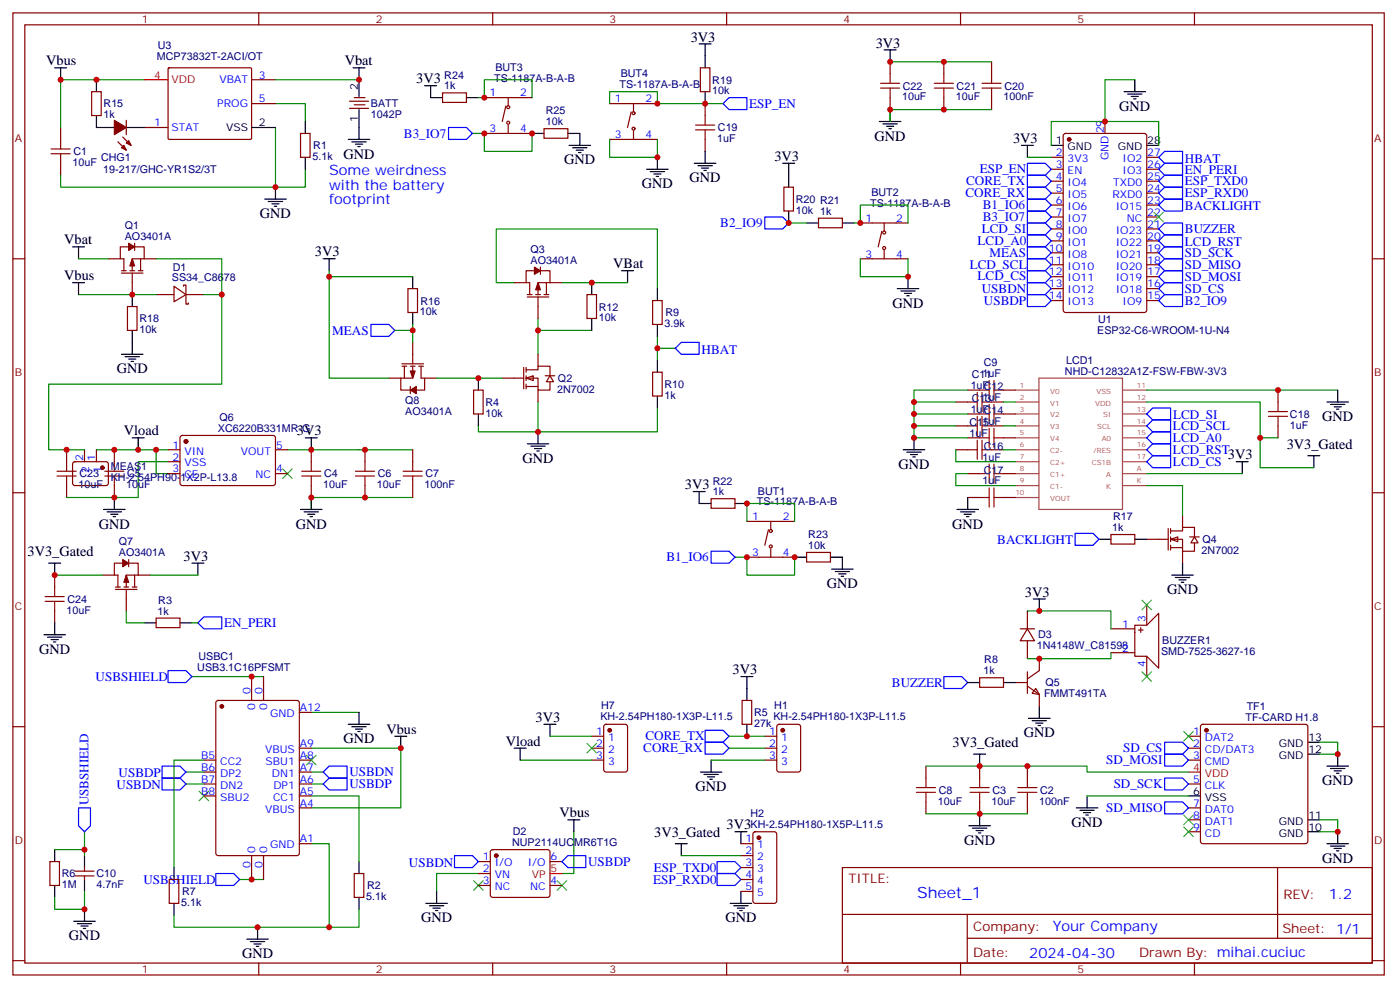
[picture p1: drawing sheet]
<svg xmlns="http://www.w3.org/2000/svg" width="414mm" height="292mm" viewBox="0 0 414 292" stroke-linecap="round" stroke-linejoin="round" font-family="sans-serif">
<g fill="none" stroke="#870000" stroke-width=".35">
<path d="M3.8 3.8h405.4v284.3h-405.4zM7.3 7.3h398.3v277.3h-398.3zM76.5 3.8v3.5M145.6 3.8v3.5M214.8 3.8v3.5M283.9 3.8v3.5M353.1 3.8v3.5M17.9 37.7v3.5M37.3 35.6v4.2M42.6 37.7h7.1M49.7 20.2l.3-.2 24.2 .1 .2 .3-.1 20.6-.3 .2-24.2-.1-.1-.2zM74.4 23.6h7"/>
<path d="M74.4 30.6h7M103.3 29.9h5.6M103.3 32h5.6M104.7 28.9h3.2M104.7 31h3.2M143.2 28.9h14.1M143.2 39.4h14.1M149.5 31.3l-1.1 4.6M150.2 28.9v2.4M150.2 37v2.4M17.9 48.3v3.5M34.9 41.9l2.4 2.5"/>
<path d="M36.3 40.5l2.4 2.5M3.8 76.5h3.5M32 76.5h3.6M38 73h-2.4v3.5h1v3.5M39.8 73h2.8v3.5M39.8 71.9v2.1M41.6 76.5v3.5M42.6 76.5h-3.5v3.5M42.6 76.5h3.5M254.3 76.5h14.1M254.3 65.9h14.1M260.6 68.4l-1 4.6"/>
<path d="M261.3 65.9v2.5M261.3 74v2.5M405.6 76.5h3.6M35.9 80.7h6.4M35.9 80h1.4M37.7 90.6h2.8v7h-2.8zM38.4 80h1.4M39.1 80.7v6.4M40.9 80h1.4M46.1 87.1h5.3M51.4 84.6l3.6 2.5-3.6 2.1zM54.3 84.6v-.4h.7v2.9"/>
<path d="M55 87.1v2.8h.7v-.4M55 87.1h5.3M33.8 132.9v3.6M92 132.9v3.6M107.9 132.9v3.6M122 132.9v3.6M3.8 145.6h3.5M33.8 143.5v3.5M92 143.5v3.5M107.9 143.5v3.5M122 143.5v3.5M220.8 154.1h14.1"/>
<path d="M227.1 156.6l-1 4.5M227.8 154.1v2.5M405.6 145.6h3.6M220.8 164.7h14.1M227.8 162.2v2.5M74.4 200v7M77.9 200v7M3.8 214.8h3.5M64 207.2l.5-.2h23.3l.6 .4 .1 44.8-.5 .6-23.5 .1-.7-.5v-44.7zM88.5 210.5h3.5M174.9 217.6h3.5M178.7 214.3l.4-.2h5.7l.6 .4 .1 13-.5 .6-5.9 .1-.6-.5-.1-12.9z"/>
<path d="M219.4 207h2.8v7.1h-2.8zM226.1 217.6h3.5M229.8 214.3l.5-.2h5.6l.7 .4v13l-.4 .6-5.9 .1-.7-.5v-12.9zM351.3 217.6h3.5M355.1 214.3l.4-.2h30.4l.5 .2 .2 .5v33.8l-.3 .5-.4 .2h-30.4l-.5-.2-.2-.5v-33.8zM405.6 214.8h3.6M60.3 231.7h3.5M60.3 224.6h3.5M60.3 228.2h3.5M60.3 235.2h3.5M88.5 238.8h3.5M88.5 231.7h3.5"/>
<path d="M88.5 224.6h3.5M88.5 221.1h3.5M88.5 228.2h3.5M88.5 235.2h3.5M174.9 224.6h3.5M174.9 221.1h3.5M226.1 224.6h3.5M226.1 221.1h3.5M273.7 226.4v3.5M273.7 237v3.5M289.6 226.4v3.5M289.6 237v3.5"/>
<path d="M303.7 226.4v3.5M303.7 237v3.5M351.3 238.8h3.5M351.3 231.7h3.5M351.3 224.6h3.5M351.3 221.1h3.5M74.4 252.9v7M77.9 252.9v7M88.5 249.3h3.5M141.4 254.6h3.5M141.4 258.2h3.5M145.2 251.3l.4-.2h16.3l.5 .2 .2 .5v12.7l-.3 .5-.4 .2h-16.3l-.5-.2-.2-.5v-12.7z"/>
<path d="M162.6 254.6h3.5M249 256.4h156.6v28.2h-156.6zM351.3 245.8h3.5M351.3 242.3h3.5M377.6 256.4v20.9M141.4 261.7h3.5M162.6 261.7h3.5M249 270.2h156.5M285.9 277.3h119.6M285.9 270.2v14.2M3.8 283.9h3.5M76.5 284.6v3.5"/>
<path d="M145.6 284.6v3.5M214.8 284.6v3.5M283.9 284.6v3.5M353.1 284.6v3.5M405.6 283.9h3.6"/>
<circle cx="150.2" cy="31.7" r=".44"/>
<circle cx="150.2" cy="36.3" r=".44"/>
<circle cx="261.3" cy="68.7" r=".44"/>
<circle cx="261.3" cy="73.3" r=".44"/>
<circle cx="227.8" cy="156.9" r=".44"/>
<circle cx="227.8" cy="161.5" r=".44"/>
</g>
<g fill="none" stroke="#000" stroke-width=".35">
<path d="M16.2 20h3.5M17.9 20v3.6M28.5 37.7h5.3M37.3 37.7h5.3M74.4 37.7h7M104.4 20h3.5M106.1 20v8.5M106.1 32.4v8.8M78.2 58.8h6.4M79.3 59.5h4.2M81.4 55.3v3.5M102.9 41.2h6.4"/>
<path d="M104 41.9h4.2M105.1 42.6h2.1M105.8 43.3h.7M21.4 73h3.6M23.2 73v3.5M80.4 60.3h2.1M81.1 61h.7M21.4 83.5h3.6M23.2 83.5v3.6M39.1 87.1v3.5M39.1 97.6v7.1M183.7 80h3.6"/>
<path d="M185.5 80v3.5M35.9 104.7h6.4M37 105.4h4.2M38 106.1h2.1M38.7 106.8h.7M90.2 129.4h3.6M92 129.4v3.5M155.9 131.2h6.3M156.9 131.9h4.2M158 132.6h2.1M158.7 133.3h.7M159 127.6v3.6"/>
<path d="M30.6 150.6h6.4M31.7 151.3h4.2M32.7 152h2.2M33.4 152.7h.7M33.8 147v3.6M88.8 150.6h6.4M89.9 151.3h4.2M90.9 152h2.2M91.7 152.7h.7M92 147v3.6M219 200h3.5M220.8 200v7"/>
<path d="M102.9 214.1h6.4M104 214.8h4.2M105.1 215.5h2.1M105.8 216.2h.7M106.1 210.5v3.6M116.7 217.6h3.5M118.5 217.6v3.5M160.8 214.1h3.5M162.6 214.1v3.5M220.8 214.1v3.5M304 212.3h6.4M305.1 213h4.2"/>
<path d="M306.1 213.7h2.2M306.8 214.4h.8M307.2 208.8v3.5M386.6 219.4h3.5M207 228.2h6.4M208.1 228.9h4.2M209.1 229.6h2.1M209.8 230.3h.7M210.2 224.6v3.6M318.1 238.8h6.4M319.2 239.5h4.2M321.3 235.2v3.6"/>
<path d="M351.3 235.2h3.5M386.6 222.9h3.5M392.2 226.4h6.4M393.3 227.1h4.2M394.3 227.8h2.2M395 228.5h.7M395.4 222.9v3.5M167.9 242.3h3.5M169.6 242.3v3.5M286.4 244.1h6.3M287.4 244.8h4.3M288.5 245.5h2.1"/>
<path d="M289.2 246.2h.7M289.6 240.5v3.6M320.3 240.2h2.1M321 240.9h.7M386.6 242.3h3.5M386.6 245.8h3.5M392.2 249.3h6.4M393.3 250h4.2M394.3 250.8h2.2M395 251.5h.7M395.4 245.8v3.5M73 277.6h6.3"/>
<path d="M74 278.3h4.2M75.1 279h2.1M75.8 279.7h.7M76.1 274v3.6M125.9 267h6.3M126.9 267.7h4.3M128 268.4h2.1M128.7 269.1h.7M129 263.5v3.5"/>
</g>
<g fill="none" stroke="#a10000" stroke-width=".35">
<path d="M15.1 45.4h5.6M15.1 44h5.6M17.9 41.2v2.8M17.9 45.4v2.9M31 139.3h5.6M33.8 136.5v2.8M89.2 139.3h5.6M92 136.5v2.8M105.1 139.3h5.6M107.9 136.5v2.8M119.2 139.3h5.6M122 136.5v2.8"/>
<path d="M31 140.7h5.6M33.8 140.7v2.8M89.2 140.7h5.6M92 140.7v2.8M105.1 140.7h5.6M107.9 140.7v2.8M119.2 140.7h5.6M122 140.7v2.8M270.9 234.2h5.6M270.9 232.8h5.6M273.7 229.9v2.9M273.7 234.2v2.8"/>
<path d="M286.7 234.2h5.7M286.7 232.8h5.7M289.6 229.9v2.9M289.6 234.2v2.8M300.8 234.2h5.7M300.8 232.8h5.7M303.7 229.9v2.9M303.7 234.2v2.8"/>
</g>
<g fill="none" stroke="#008700" stroke-width=".35">
<path d="M42.6 23.6h-24.7v14.1M81.4 30.6h8.8v5.3M81.4 37.7v17.6h8.8v-5.3M81.4 23.6h24.7M46.1 76.5h19.4v10.6h-5.2M23.2 87.1h22.9M152 83.5h-5.3v-15.8h47.6v17.6M159 97.6v7.1M159 94.1v3.5h15.9M194.3 99.4v7.1M159 118.8v8.8h35.3v-7M194.3 102.9h5.3"/>
<path d="M49.7 132.9h-3.6v7.1h3.6M49.7 136.5h-8.8v10.5h-7.1M84.9 132.9h37.1M122 147h-30v3.6M56.7 200h21.2M92 210.5h14.1M162.6 217.6h12.3M215.5 217.6h10.6M390.1 219.4h5.3v3.5h-5.3M55 228.2h5.3M55 231.7h5.3M60.3 224.6h-8.9v31.8"/>
<path d="M92 221.1h26.5v17.7h-26.5M92 235.2h14.1v19.4M92 228.2h3.5M92 231.7h3.5M153.7 224.6h21.2M210.2 224.6h15.9M215.5 221.1h10.6M273.7 226.4h47.6v1.8h30M321.3 235.2h30M70.8 259.9h7.1M92 249.3h5.3v24.7M141.4 258.2h-12.4v5.3"/>
<path d="M169.6 245.8v12.4h-3.5M273.7 240.5h30M390.1 242.3h5.3v3.5h-5.3M106.1 268.7v5.3h-54.7v-3.5"/>
</g>
<path d="M42.6 23.6h7.1M351.3 228.2h3.5M162.6 258.2h3.5" fill="none" stroke="#f00" stroke-width=".35"/>
<g fill="#870000" stroke="#870000" stroke-width=".35">
<path d="M33.8 35.6l3.5 2.1-3.5 2.1z"/>
<path d="M37.3 42.3l.7-.7 .7 1.4z"/>
<path d="M36.6 43l.7 1.4-1.4-.7z"/>
<path d="M39.1 76.5l.7 2.1h-1.4z"/>
<path d="M38 71.9l1.8 1.1-1.8 1z"/>
<circle cx="356.6" cy="215.8" r=".53"/>
<circle cx="146.7" cy="252.9" r=".53"/>
<circle cx="65.5" cy="208.8" r=".53"/>
<circle cx="180.2" cy="215.8" r=".53"/>
<circle cx="231.4" cy="215.8" r=".53"/>
</g>
<g fill="none" stroke="#00f" stroke-width=".35">
<path d="M199.6 102.9l1.8-1.7h5.3v3.5h-5.3zM49.7 198.2h5.3l1.7 1.8-1.7 1.7h-5.3zM279 200h5.3l1.7 1.7-1.7 1.8h-5.3zM208.4 215.8h5.3l1.8 1.8-1.8 1.8h-5.3zM208.4 219.4h5.3l1.8 1.7-1.8 1.8h-5.3zM344.2 219.4h5.3l1.8 1.7-1.8 1.8h-5.3zM47.9 226.4h5.3l1.8 1.8-1.8 1.7h-5.3zM47.9 229.9h5.3l1.8 1.8-1.8 1.8h-5.3zM95.5 228.2l1.8-1.8h5.3v3.5h-5.3zM95.5 231.7l1.8-1.8h5.3v3.6h-5.3zM344.2 237h5.3l1.8 1.8-1.8 1.7h-5.3zM344.2 222.9h5.3l1.8 1.7-1.8 1.8h-5.3z"/>
<path d="M344.2 229.9h5.3l1.8 1.8-1.8 1.8h-5.3zM63.8 258.2h5.3l1.7 1.7-1.7 1.8h-5.3z"/>
</g>
<g fill="none" stroke="#3c3" stroke-width=".35">
<path d="M83.5 138.6l2.9 2.8M86.4 138.6l-2.9 2.8M349.9 216.2l2.8 2.8M352.7 216.2l-2.8 2.8M58.8 233.8l2.9 2.8M61.7 233.8l-2.9 2.8M90.6 223.2l2.8 2.9M93.4 223.2l-2.8 2.9M349.9 240.9l2.8 2.8M349.9 244.4l2.8 2.8M352.7 240.9l-2.8 2.8M352.7 244.4l-2.8 2.8"/>
<path d="M140 260.3l2.8 2.8M142.8 260.3l-2.8 2.8M164.7 260.3l2.8 2.8M167.5 260.3l-2.8 2.8"/>
</g>
<g fill="#fff" stroke="#870000" stroke-width=".35">
<path d="M155.5 111.8l2.1-.7v1.4z"/>
<path d="M162.6 111.1l1 1.7h-2.1z"/>
</g>
<g fill="none" stroke="#870000" stroke-width=".35">
<path d="M27.1 27.1h2.8v7h-2.8zM159.7 79v2.1M152 83.5h3.5M155.9 87.8h6.3M155.9 87.1h1.4M158 80h-2.5v3.5h1.1v3.6M158.3 87.1h1.4M159 87.8v6.3M159.7 80h2.9v3.5M160.8 87.1h1.4M161.5 83.5v3.6M162.6 83.5h-3.6v3.6"/>
<path d="M162.6 83.5h3.5M173.5 87.1h2.8v7h-2.8zM192.9 88.8h2.8v7.1h-2.8zM148.4 111.8h6.4M154.8 108.6v6.3M155.5 109.3h3.5v-1.1h3.6v2.9M155.5 111.8h3.5v3.5h3.6v-2.5M155.5 114.2h3.5M155.5 108.6v1.4M155.5 111.1v1.4M155.5 113.5v1.4M159 104.7v3.5"/>
<path d="M159 115.3v3.5M161.1 111.1h2.9M192.9 110h2.8v7.1h-2.8zM14.7 254.6h2.9v7.1h-2.9zM22.2 258.9h5.6M22.2 257.5h5.6M25 256.4v1.1M25 258.9v1M50 259.9h2.8v7.1h-2.8zM104.7 258.2h2.8v7h-2.8z"/>
</g>
<g fill="#870000" stroke="#870000" stroke-width=".35">
<path d="M159 83.5l.7 2.2h-1.4z"/>
<path d="M158 79l1.7 1-1.7 1.1z"/>
</g>
<g fill="none" stroke="#000" stroke-width=".35">
<path d="M28.5 23.6v3.5M28.5 34.1v3.6M174.9 83.5v3.6M174.9 94.1v3.5M194.3 85.3v3.5M194.3 95.9v3.5M194.3 106.5v3.5M194.3 117.1v3.5M16.2 251.1v3.5M25 252.9v3.5M25 259.9v3.6M51.4 256.4v3.5"/>
<path d="M106.1 254.6v3.6M16.2 261.7v3.5M21.8 272.3h6.4M22.9 273h4.2M23.9 273.7h2.1M24.6 274.4h.7M25 268.7v3.6M51.4 267v3.5M106.1 265.2v3.5"/>
</g>
<path d="M166.1 83.5h19.4M25 245.8v5.3h-8.8M25 251.1v1.8M25 263.5v5.2h-8.8v-3.5" fill="none" stroke="#008700" stroke-width=".35"/>
<path d="M23.2 238.8h3.5v5.3l-1.7 1.7-1.8-1.7z" fill="none" stroke="#00f" stroke-width=".35"/>
<g fill="none" stroke="#a64a4a" stroke-width=".35">
<path d="M300.1 115.3h7M300.1 118.8h7M307.1 111.8h24.7v38.8h-24.7zM332 115.3h6.9M332 118.8h6.9M300.1 122.3h7M300.1 125.9h7M300.1 129.4h7M300.1 132.9h7M300.1 136.5h7M300.1 140h7M332 122.3h6.9"/>
<path d="M332 125.9h6.9M332 129.4h6.9M332 132.9h6.9M332 136.5h6.9M332 140h6.9M300.1 143.5h7M300.1 147h7M332 143.5h6.9"/>
</g>
<g fill="#fff" stroke="#870000" stroke-width=".35">
<path d="M346 159.4l2.1-.7v1.4z"/>
<path d="M353.1 158.7l1 1.7h-2.1z"/>
</g>
<g fill="none" stroke="#870000" stroke-width=".35">
<path d="M263.1 18.3v3.5M279 18.3v3.5M293.1 18.3v3.5M88.8 39.4h2.9v7.1h-2.9zM130.8 27.4h7.1v2.9h-7.1zM160.8 38h7.1v2.9h-7.1zM180.2 30.6h14.1M186.5 33.1l-1 4.6M187.3 30.6v2.5M187.3 38.7v2.5M207 20h2.8v7.1h-2.8zM208.4 30.6v3.5"/>
<path d="M263.1 28.9v3.5M279 28.9v3.5M293.1 28.9v3.5M314.5 39.6l.5-.2h23.2l.7 .5v51.8l-.4 .6-23.5 .1-.7-.5v-51.8zM326.6 35.9v3.5M180.2 41.2h14.1M208.4 41.2v3.5M231.7 55.3h2.8v7.1h-2.8zM310.7 46.5h3.6M310.7 50h3.6M310.7 53.6h3.6M310.7 57.1h3.6"/>
<path d="M338.9 46.5h3.6M338.9 50h3.6M338.9 53.6h3.6M338.9 57.1h3.6M241.9 64.5h7.1v2.8h-7.1zM310.7 60.6h3.6M310.7 64.1h3.6M310.7 67.7h3.6M310.7 71.2h3.6M310.7 74.7h3.6M310.7 78.2h3.6M338.9 60.6h3.6"/>
<path d="M338.9 64.1h3.6M338.9 67.7h3.6M338.9 71.2h3.6M338.9 74.7h3.6M338.9 78.2h3.6M120.6 85.3h2.8v7.1h-2.8zM310.7 81.8h3.6M310.7 85.3h3.6M310.7 88.8h3.6M338.9 81.8h3.6M338.9 85.3h3.6M338.9 88.8h3.6"/>
<path d="M114.9 111.8h3.6M118.5 111.8v3.5h2.8M118.8 107.5h6.4M118.8 108.2h1.4M119.5 108.2v3.6M121.3 114.2v2.1M121.3 108.2h1.4M122 108.2v3.6h-3.5M122 101.2v6.3M123.8 108.2h1.4M124.5 108.2v3.6h1v3.5h-2.5M125.5 111.8h3.5"/>
<path d="M140 115.3h2.8v7h-2.8zM282.5 118.8h3.5M286 115.3h3.6M293.1 118.8h3.5M296.6 115.3h3.5M377.8 115.3v3.5M19.7 132.9v3.6M21.7 136.7l.5-.2h9.4l.4 .7v5.9l-.7 .4-9.4-.1-.5-.6v-5.6zM25 132.9v3.6M28.5 132.9v3.6M49.7 132.9h3.5M49.7 140h3.5"/>
<path d="M49.7 136.5h3.5M53.4 128.9l.5-.2h27.1l.4 .7v13.7l-.7 .4-27.1-.1-.4-.6v-13.4zM81.4 132.9h3.5M81.4 140h3.5M282.5 125.9h3.5M282.5 132.9h3.5M286 122.3h3.6M286 129.4h3.6M286 140h3.6M293.1 125.9h3.5M293.1 132.9h3.5M296.6 122.3h3.5"/>
<path d="M296.6 129.4h3.5M296.6 140h3.5M377.8 125.9v3.5M19.7 143.5v3.5M210.2 147.4h7v2.8h-7zM286 147h3.6M296.6 147h3.5M328.4 158h7v2.8h-7zM338.9 159.4h6.4M345.3 156.2v6.4M346 156.9h3.5v-1h3.6v2.8M346 159.4h3.5v3.5h3.6v-2.5"/>
<path d="M346 156.2v1.4M346 158.7v1.4M349.5 152.3v3.6M351.6 158.7h2.9M16.2 170v3.5M30.3 170h3.5M34.1 174.2h6.4M34.1 173.5h1.5M36.3 166.4h-2.5v3.6h1.1v3.5M36.6 173.5h1.4M37.3 174.2v6.4M38 166.4h2.9v3.6"/>
<path d="M38 165.4v2.1M39.1 173.5h1.4M39.8 170v3.5M40.9 170h-3.6v3.5M40.9 170h3.5M238.4 163.3h7.1v2.8h-7.1zM338.9 178.8v6M346 161.9h3.5M346 161.1v1.5M349.5 162.9v3.5M16.2 180.6v3.5M46.1 182.7h7.1v2.8h-7.1z"/>
<path d="M301.6 185.8h4.2M303.7 185.8l2.1 3.6h-4.2zM303.7 180.6v5.2M303.7 189.4v5.3M303.7 198.5v6.4M307.2 194.7v3.5l-3.5 2.5M328.4 185.8h7M328.4 192.9h7M335.4 184.8h3.5l3.6-3.5v16.2l-3.6-3.5h-3.5zM336.5 186.2h1.4M337.2 185.5v1.4M338.9 194v6"/>
<path d="M289.6 200.3h7v2.8h-7zM300.1 201.7h3.6M303.7 202.8l3.5 2.4v3.6M306.1 203.5l1.1 1.7-2.1-.3zM219 249.3h3.5M219 252.9h3.5M219 256.4h3.5M219 259.9h3.5M222.8 246l.4-.2h5.7l.6 .4 .1 20.1-.5 .6-5.9 .1-.6-.5-.1-20zM219 263.5h3.5"/>
<circle cx="187.3" cy="33.4" r=".44"/>
<circle cx="187.3" cy="38" r=".44"/>
</g>
<g fill="none" stroke="#000" stroke-width=".35">
<path d="M206.7 13h3.5M208.4 13v7M261.3 14.7h3.6M263.1 14.7v3.6M90.2 35.9v3.5M125.5 25.3h3.5M127.3 25.3v3.6h3.5M137.9 28.9h3.5M157.3 39.4h3.5M167.9 39.4h3.5v3.6M208.4 27.1v3.5M259.9 35.9h6.4"/>
<path d="M261 36.6h4.2M262 37.3h2.2M262.7 38h.8M263.1 32.4v3.5M332.2 27.1h6.4M333.3 27.8h4.2M334.4 28.5h2.1M335.1 29.2h.7M335.4 23.6v3.5M90.2 46.5v3.5M168.2 43h6.4M169.3 43.7h4.2"/>
<path d="M170.3 44.4h2.1M171 45.1h.7M191.1 50h6.4M192.2 50.7h4.2M193.3 51.4h2.1M194 52.1h.7M194.3 46.5v3.5M205.2 48.3h6.4M206.3 49h4.2M207.4 49.7h2.1M208.1 50.4h.7M208.4 44.7v3.6"/>
<path d="M231.4 48.3h3.5M233.1 48.3v7M301.9 43h3.5M303.7 43v3.5M310.7 43h3.6M338.9 43h3.6M95.5 76.5h3.6M97.3 76.5v3.5M233.1 62.4v3.5M238.4 65.9h3.5M249 65.9h3.5M122 81.8v3.5"/>
<path d="M122 92.4v3.5M265.2 85.3h6.4M266.3 86h4.2M267.3 86.7h2.2M268 87.4h.7M268.4 81.8v3.5M141.4 111.8v3.5M392.2 118.8h6.4M393.3 119.5h4.2M395.4 115.3v3.5M39.1 129.4h3.5M40.9 129.4v3.5"/>
<path d="M141.4 122.3v3.6M267 132.9h6.3M268 133.6h4.3M269.1 134.3h2.1M269.8 135h.7M270.2 129.4v3.5M365.4 136.5h3.5M367.2 136.5v3.5M386.6 134.7h3.5M388.3 134.7v3.5M394.3 120.2h2.2M395 120.9h.7"/>
<path d="M204.9 145.3h3.5M206.7 145.3v3.5h3.5M217.2 148.8h3.6M282.9 150.6h6.3M283.9 151.3h4.2M285 152h2.1M285.7 152.7h.7M286 147v3.6M324.8 159.4h3.6M335.4 159.4h3.5M14.4 166.4h3.5M16.2 166.4v3.6"/>
<path d="M56.7 166.4h3.6M58.5 166.4v3.6M234.9 164.7h3.5M245.5 164.7h3.5v3.5M245.8 168.2h6.4M246.9 168.9h4.2M247.9 169.6h2.1M248.6 170.3h.7M305.4 177h3.6M307.2 177v3.6M346.4 170h6.3M347.4 170.7h4.2"/>
<path d="M348.5 171.4h2.1M349.2 172.1h.7M349.5 166.4v3.6M13 187.6h6.3M14 188.3h4.3M15.1 189h2.1M15.8 189.7h.7M16.2 184.1v3.5M42.6 184.1h3.5M53.2 184.1h3.5M286 201.7h3.6M296.6 201.7h3.5"/>
<path d="M152 221.1h3.5M153.7 221.1v3.5M287.8 222.9h3.5M289.6 222.9v3.5M199.6 249.3h3.5M201.4 249.3v3.6M217.2 245.8h3.6M219 245.8v3.5M215.8 267h6.4M216.9 267.7h4.2M217.9 268.4h2.2M218.7 269.1h.7"/>
<path d="M219 263.5v3.5"/>
</g>
<g fill="none" stroke="#008700" stroke-width=".35">
<path d="M263.1 18.3h30M139.6 39.4h3.6v5.3h14.1v-5.3M141.4 28.9h1.8v-5.3h14.1v5.3M180.2 30.6v-3.5h14.1v3.5h19.4M293.1 32.4h-30v3.5M335.4 23.6h-8.8v12.3M17.9 51.8v3.5h63.5M180.2 41.2v5.3h14.1v-5.3M303.7 46.5h7M310.7 43v-7.1h31.8v7.1M23.2 76.5h8.8M233.1 65.9h5.3"/>
<path d="M252.5 65.9h1.8v-5.3h14.1v5.3M254.3 76.5v5.3h14.1v-5.3M65.5 87.1v26.4h-51.1v19.4h10.6M97.3 80v31.8h17.6M97.3 81.8h24.7M116.7 97.6h5.3M122 95.9v5.3M129 111.8h19.4M270.2 118.8h12.3M286 115.3h-15.8v14.1h15.8M296.6 118.8h3.5M338.9 115.3h56.5"/>
<path d="M338.9 118.8h33.6v10.6h5.3M28.5 132.9h17.6M141.4 125.9v1.7h17.6M270.2 125.9h12.3M270.2 122.3h15.8M282.5 132.9v3.6h17.6M286 140h-3.5v3.5h17.6M296.6 125.9h3.5M296.6 132.9h3.5M338.9 140h28.3M372.5 129.4v8.8h15.8M19.7 147h14.1"/>
<path d="M220.8 154.1v-5.3h14.1v5.3M338.9 143.5h10.6v8.8M16.2 170h14.1M44.4 170h14.1M217.2 164.7h3.6v5.3h14.1v-5.3M37.3 180.6v3.5h5.3M56.7 184.1h1.8M303.7 180.6h24.7v5.2M328.4 192.9v1.8h-24.7M201.4 252.9h17.6"/>
</g>
<g fill="none" stroke="#00f" stroke-width=".35">
<path d="M132.6 37.7h5.3l1.7 1.7-1.7 1.8h-5.3zM213.7 30.6l1.8-1.7h5.3v3.5h-5.3zM303.7 48.3h5.3l1.7 1.7-1.7 1.8h-5.3zM303.7 51.8h5.3l1.7 1.8-1.7 1.7h-5.3zM303.7 55.3h5.3l1.7 1.8-1.7 1.7h-5.3zM303.7 58.8h5.3l1.7 1.8-1.7 1.8h-5.3zM342.5 46.5l1.7-1.8h5.3v3.6h-5.3zM342.5 53.6l1.7-1.8h5.3v3.5h-5.3zM342.5 57.1l1.7-1.8h5.3v3.5h-5.3zM342.5 50l1.7-1.7h5.3v3.5h-5.3zM226.1 64.1h5.3l1.7 1.8-1.7 1.8h-5.3zM303.7 65.9h5.3l1.7 1.8-1.7 1.7h-5.3z"/>
<path d="M303.7 69.4h5.3l1.7 1.8-1.7 1.8h-5.3zM303.7 76.5h5.3l1.7 1.7-1.7 1.8h-5.3zM303.7 62.4h5.3l1.7 1.7-1.7 1.8h-5.3zM303.7 73h5.3l1.7 1.7-1.7 1.8h-5.3zM342.5 60.6l1.7-1.8h5.3v3.6h-5.3zM342.5 67.7l1.7-1.8h5.3v3.5h-5.3zM342.5 74.7l1.7-1.7h5.3v3.5h-5.3zM342.5 78.2l1.7-1.7h5.3v3.5h-5.3zM342.5 71.2l1.7-1.8h5.3v3.6h-5.3zM109.6 95.9h5.3l1.8 1.7-1.8 1.8h-5.3zM303.7 83.5h5.3l1.7 1.8-1.7 1.8h-5.3zM303.7 87.1h5.3l1.7 1.7-1.7 1.8h-5.3z"/>
<path d="M303.7 80h5.3l1.7 1.8-1.7 1.7h-5.3zM342.5 81.8l1.7-1.8h5.3v3.5h-5.3zM342.5 85.3l1.7-1.8h5.3v3.6h-5.3zM342.5 88.8l1.7-1.7h5.3v3.5h-5.3zM338.9 122.3l1.8-1.7h5.3v3.5h-5.3zM338.9 125.9l1.8-1.8h5.3v3.5h-5.3zM338.9 129.4l1.8-1.8h5.3v3.6h-5.3zM338.9 132.9l1.8-1.7h5.3v3.5h-5.3zM338.9 136.5l1.8-1.8h5.3v3.5h-5.3zM317.8 157.6h5.3l1.7 1.8-1.7 1.7h-5.3zM210.2 162.9h5.3l1.7 1.8-1.7 1.7h-5.3zM60.3 182.3h5.2v3.5h-5.2l-1.8-1.7z"/>
<path d="M134.3 252.9h5.3l1.8 1.7-1.8 1.8h-5.3zM166.1 254.6l1.8-1.7h5.2v3.5h-5.2zM211.9 254.6h5.3l1.8 1.8-1.8 1.8h-5.3zM211.9 258.2h5.3l1.8 1.7-1.8 1.8h-5.3z"/>
</g>
<g fill="none" stroke="#a10000" stroke-width=".35">
<path d="M205.6 37h5.6M205.6 38.4h5.6M208.4 34.1v2.9M208.4 38.4v2.8M260.3 26h5.6M260.3 24.6h5.6M263.1 21.8v2.8M263.1 26v2.9M276.2 26h5.6M276.2 24.6h5.6M279 21.8v2.8M279 26v2.9"/>
<path d="M290.3 26h5.6M290.3 24.6h5.6M293.1 21.8v2.8M293.1 26v2.9M286 118.8h2.9M288.9 116v5.6M289.6 115.3h2.8M290.3 118.8h2.8M290.3 116v5.6M292.4 112.5v5.6M292.4 119.5v5.7M293.8 115.3h2.8"/>
<path d="M293.8 112.5v5.6M293.8 119.5v5.7M377.8 118.8v2.8M16.9 139.3h5.6M19.7 136.5v2.8M286 125.9h2.9M286 132.9h2.9M288.9 123v5.7M288.9 130.1v5.6M289.6 122.3h2.8M289.6 129.4h2.8M289.6 140h2.8"/>
<path d="M290.3 123v5.7M290.3 130.1v5.6M290.3 125.9h2.8M290.3 132.9h2.8M292.4 126.6v5.6M292.4 137.2v5.6M293.8 126.6v5.6M293.8 137.2v5.6M293.8 122.3h2.8M293.8 129.4h2.8M293.8 140h2.8M374.9 121.6h5.7"/>
<path d="M374.9 123h5.7M377.8 123v2.9M16.9 140.7h5.6M19.7 140.7v2.8M289.6 147h2.8M292.4 144.2v5.7M293.8 144.2v5.7M293.8 147h2.8M13.3 177.7h5.7M13.3 176.3h5.7M16.2 173.5v2.8M16.2 177.7v2.9"/>
</g>
<path d="M341.1 62.7l2.8 2.8M343.9 62.7l-2.8 2.8M337.5 177.4l2.9 2.8M340.4 177.4l-2.9 2.8M337.5 198.5l2.9 2.9M340.4 198.5l-2.9 2.9M173.5 219.7l2.8 2.8M176.3 219.7l-2.8 2.8" fill="none" stroke="#3c3" stroke-width=".35"/>
<g fill="#870000" stroke="#870000" stroke-width=".35">
<path d="M37.3 170l.7 2.1h-1.4z"/>
<path d="M36.3 165.4l1.7 1-1.7 1.1z"/>
<path d="M121.3 109.6h1.4l-.7 2.2z"/>
<path d="M121.3 115.3l1.7-1.1v2.1z"/>
<circle cx="316" cy="41.2" r=".53"/>
<circle cx="30.3" cy="138.2" r=".53"/>
<circle cx="55" cy="130.5" r=".53"/>
<circle cx="224.3" cy="247.6" r=".53"/>
</g>
<g fill="#c00">
<circle cx="81.4" cy="55.3" r=".88"/>
<circle cx="74.4" cy="259.9" r=".88"/>
<circle cx="74.4" cy="200" r=".88"/>
<circle cx="97.3" cy="274" r=".88"/>
<circle cx="76.1" cy="274" r=".88"/>
<circle cx="118.5" cy="221.1" r=".88"/>
<circle cx="39.1" cy="87.1" r=".88"/>
<circle cx="33.8" cy="147" r=".88"/>
<circle cx="92" cy="132.9" r=".88"/>
<circle cx="107.9" cy="132.9" r=".88"/>
<circle cx="92" cy="147" r=".88"/>
<circle cx="107.9" cy="147" r=".88"/>
<circle cx="106.1" cy="23.6" r=".88"/>
<circle cx="220.8" cy="217.6" r=".88"/>
<circle cx="289.6" cy="226.4" r=".88"/>
<circle cx="289.6" cy="240.5" r=".88"/>
<circle cx="395.4" cy="245.8" r=".88"/>
<circle cx="395.4" cy="222.9" r=".88"/>
<circle cx="194.3" cy="102.9" r=".88"/>
<circle cx="159" cy="97.6" r=".88"/>
<circle cx="174.9" cy="83.5" r=".88"/>
<circle cx="25" cy="251.1" r=".88"/>
<circle cx="25" cy="268.7" r=".88"/>
<circle cx="270.2" cy="118.8" r=".88"/>
<circle cx="270.2" cy="122.3" r=".88"/>
<circle cx="270.2" cy="125.9" r=".88"/>
<circle cx="270.2" cy="129.4" r=".88"/>
<circle cx="377.8" cy="115.3" r=".88"/>
<circle cx="208.4" cy="30.6" r=".88"/>
<circle cx="279" cy="32.4" r=".88"/>
<circle cx="263.1" cy="32.4" r=".88"/>
<circle cx="279" cy="18.3" r=".88"/>
<circle cx="263.1" cy="18.3" r=".88"/>
<circle cx="254.3" cy="65.9" r=".88"/>
<circle cx="194.3" cy="46.5" r=".88"/>
<circle cx="194.3" cy="30.6" r=".88"/>
<circle cx="143.2" cy="28.9" r=".88"/>
<circle cx="307.2" cy="194.7" r=".88"/>
<circle cx="307.2" cy="180.6" r=".88"/>
<circle cx="326.6" cy="35.9" r=".88"/>
<circle cx="28.5" cy="23.6" r=".88"/>
<circle cx="17.9" cy="23.6" r=".88"/>
<circle cx="46.1" cy="132.9" r=".88"/>
<circle cx="33.8" cy="132.9" r=".88"/>
<circle cx="19.7" cy="132.9" r=".88"/>
<circle cx="65.5" cy="87.1" r=".88"/>
<circle cx="40.9" cy="132.9" r=".88"/>
<circle cx="303.7" cy="226.4" r=".88"/>
<circle cx="16.2" cy="170" r=".88"/>
<circle cx="220.8" cy="148.8" r=".88"/>
<circle cx="234.9" cy="164.7" r=".88"/>
<circle cx="220.8" cy="164.7" r=".88"/>
<circle cx="233.1" cy="65.9" r=".88"/>
<circle cx="268.4" cy="81.8" r=".88"/>
<circle cx="157.3" cy="39.4" r=".88"/>
<circle cx="143.2" cy="39.4" r=".88"/>
<circle cx="159" cy="127.6" r=".88"/>
<circle cx="97.3" cy="81.8" r=".88"/>
<circle cx="141.4" cy="111.8" r=".88"/>
<circle cx="122" cy="97.6" r=".88"/>
<circle cx="372.5" cy="129.4" r=".88"/>
</g>
<text font-size="4.6" fill="#00f" x="271.1" y="265.4">Sheet_1</text>
<g font-size="4.2">
<text x="204.2" y="12.3">3V3</text>
<text x="258.9" y="14">3V3</text>
<text x="13.7" y="19.3">Vbus</text>
<text x="101.9" y="19.3">Vbat</text>
<text x="123" y="24.6">3V3</text>
<text x="330.8" y="32.7">GND</text>
<text x="258.5" y="41.6">GND</text>
<text x="101.5" y="46.8">GND</text>
<text x="228.9" y="47.6">3V3</text>
<text x="299.4" y="42.3">3V3</text>
<text x="166.8" y="48.6">GND</text>
<text x="203.8" y="53.9">GND</text>
<text x="189.7" y="55.7">GND</text>
<text x="76.8" y="64.5">GND</text>
<text x="19" y="72.2">Vbat</text>
<text x="93.1" y="75.8">3V3</text>
<text x="19" y="82.8">Vbus</text>
<text x="181.3" y="79.3">VBat</text>
<text x="263.8" y="90.9">GND</text>
<text x="34.5" y="110.3">GND</text>
<text x="390.8" y="124.5">GND</text>
<text x="36.6" y="128.7">Vload</text>
<text x="87.8" y="128.7">3V3</text>
<text x="154.4" y="136.8">GND</text>
<text x="362.9" y="135.7">3V3</text>
<text x="380.3" y="132.6">3V3_Gated</text>
<text x="265.6" y="138.6">GND</text>
<text x="202.4" y="144.6">3V3</text>
<text x="29.2" y="156.2">GND</text>
<text x="87.4" y="156.2">GND</text>
<text x="281.4" y="156.2">GND</text>
<text x="8.2" y="164.3">3V3_Gated</text>
<text x="54.3" y="165.7">3V3</text>
<text x="244.4" y="173.8">GND</text>
<text x="303" y="176.3">3V3</text>
<text x="344.9" y="175.6">GND</text>
<text x="11.6" y="193.3">GND</text>
<text x="216.5" y="199.2">3V3</text>
<text x="158.3" y="213.4">3V3</text>
<text x="101.5" y="219.7">GND</text>
<text x="114.2" y="216.9">Vbus</text>
<text x="149.5" y="220.4">Vload</text>
<text x="281.6" y="220.8">3V3_Gated</text>
<text x="302.6" y="217.9">GND</text>
<text x="205.6" y="233.8">GND</text>
<text x="390.8" y="232.1">GND</text>
<text x="165.4" y="241.6">Vbus</text>
<text x="214.8" y="245.1">3V3</text>
<text x="316.7" y="244.4">GND</text>
<text x="193.4" y="247.3">3V3_Gated</text>
<text x="285" y="249.7">GND</text>
<text x="390.8" y="255">GND</text>
<text x="124.5" y="272.6">GND</text>
<text x="214.4" y="272.6">GND</text>
<text x="20.4" y="277.9">GND</text>
<text x="71.5" y="283.2">GND</text>
</g>
<g font-size="4.2" fill="#00f">
<text x="97.3" y="51.8">Some w</text>
<text x="114.3" y="51.8">eirdness</text>
<text x="97.3" y="56">w</text>
<text x="100.8" y="56">ith the battery</text>
<text x="97.3" y="60.3">footprint</text>
<text x="392.8" y="265.7">1.2</text>
<text x="311.2" y="275.2">Your Company</text>
<text x="304.2" y="283">2024-04-30</text>
</g>
<g font-size="3.9" fill="#00f">
<text x="221.5" y="32">ESP_EN</text>
<text x="119.4" y="40.7">B3_IO7</text>
<text x="289.6" y="51.2">ESP_EN</text>
<text x="350.2" y="48">HBAT</text>
<text x="350.2" y="51.4">EN_PERI</text>
<text x="285.4" y="58.3">CORE_RX</text>
<text x="285.6" y="54.8">CORE_TX</text>
<text x="350.2" y="54.8">ESP_TXD0</text>
<text x="350.2" y="58.3">ESP_RXD0</text>
<text x="290.5" y="65.4">B3_IO7</text>
<text x="290.5" y="61.9">B1_IO6</text>
<text x="350.2" y="62">BACKLIGHT</text>
<text x="212.9" y="67.2">B2_IO9</text>
<text x="290.2" y="68.8">LCD_SI</text>
<text x="350.2" y="69">BUZZER</text>
<text x="289" y="72.3">LCD_A0</text>
<text x="292.5" y="75.9">MEAS</text>
<text x="350.2" y="72.7">LCD_RST</text>
<text x="350.2" y="75.9">SD_SCK</text>
<text x="286.7" y="79.4">LCD_SCL</text>
<text x="289" y="82.9">LCD_CS</text>
<text x="350.2" y="79.5">SD_MISO</text>
<text x="350.2" y="83">SD_MOSI</text>
<text x="290.2" y="86.6">USBDN</text>
<text x="350.2" y="86.5">SD_CS</text>
<text x="290.8" y="90.1">USBDP</text>
<text x="350.2" y="90.2">B2_IO9</text>
<text x="98.2" y="98.9">MEAS</text>
<text x="207.4" y="104.5">HBAT</text>
<text x="346.7" y="123.7">LCD_SI</text>
<text x="346.7" y="127.2">LCD_SCL</text>
<text x="346.7" y="130.8">LCD_A0</text>
<text x="346.7" y="134.3">LCD_RST</text>
<text x="346.7" y="137.8">LCD_CS</text>
<text x="294.8" y="160.6">BACKLIGHT</text>
<text x="197" y="165.9">B1_IO6</text>
<text x="66.3" y="185.4">EN_PERI</text>
<text x="28.3" y="201.2">USBSHIELD</text>
<text x="263.6" y="202.9">BUZZER</text>
<text x="190.8" y="218.8">CORE_TX</text>
<text x="190.1" y="222.3">CORE_RX</text>
<text x="327" y="225.9">SD_MOSI</text>
<text x="332" y="222.4">SD_CS</text>
<text x="34.4" y="233.1">USBDN</text>
<text x="35.1" y="229.6">USBDP</text>
<text x="103.3" y="229.4">USBDN</text>
<text x="103.3" y="232.9">USBDP</text>
<text x="329.2" y="233">SD_SCK</text>
<text x="26.2" y="238.1" transform="rotate(-90 26.2 238.1)">USBSHIELD</text>
<text x="327" y="240">SD_MISO</text>
<text x="120.9" y="256.1">USBDN</text>
<text x="173.8" y="255.8">USBDP</text>
<text x="193.3" y="257.8">ESP_TXD0</text>
<text x="42.4" y="261.2">USBSHIELD</text>
<text x="193.1" y="261.3">ESP_RXD0</text>
</g>
<g font-size="3.9" fill="#800">
<text x="250.8" y="261">TITLE:</text>
<text x="379.4" y="265.7">REV:</text>
<text x="287.7" y="275.2">Company:</text>
<text x="379" y="275.8">Sheet: 1/1</text>
<text x="287.7" y="282.9">Date:</text>
<text x="336.7" y="282.9">Draw</text>
<text x="346.8" y="282.9">n By: mihai.cuciuc</text>
</g>
<g font-size="3.2" fill="#800">
<text x="41.9" y="6.8">1</text>
<text x="111.1" y="6.8">2</text>
<text x="180.2" y="6.8">3</text>
<text x="249.3" y="6.8">4</text>
<text x="318.5" y="6.8">5</text>
<text x="4.3" y="41.9">A</text>
<text x="406.2" y="41.9">A</text>
<text x="4.3" y="111.1">B</text>
<text x="406.2" y="111.1">B</text>
<text x="4.3" y="180.2">C</text>
<text x="406.2" y="180.2">C</text>
<text x="4.3" y="249.3">D</text>
<text x="406.2" y="249.3">D</text>
<text x="41.9" y="287.6">1</text>
<text x="111.1" y="287.6">2</text>
<text x="180.2" y="287.6">3</text>
<text x="249.3" y="287.6">4</text>
<text x="318.5" y="287.6">5</text>
</g>
<g font-size="3.2" fill="#000080">
<text x="46.4" y="17.6">MCP73832T-2ACI/OT</text>
<text x="46.6" y="14.4">U3</text>
<text x="131.3" y="23.3">R24</text>
<text x="146.4" y="21">BUT3</text>
<text x="183.5" y="22.8">BUT4</text>
<text x="131.3" y="26.4">1k</text>
<text x="146.1" y="24.2">TS-1187A-B-A-B</text>
<text x="183.1" y="25.9">TS-1187A-B-A-B</text>
<text x="210.5" y="27.9">10k</text>
<text x="210.5" y="24.7">R19</text>
<text x="266.6" y="29.7">10uF</text>
<text x="266.9" y="26.5">C22</text>
<text x="282.5" y="29.7">10uF</text>
<text x="282.8" y="26.5">C21</text>
<text x="296.6" y="29.7">100nF</text>
<text x="296.9" y="26.5">C20</text>
<text x="30.6" y="34.9">1k</text>
<text x="30.6" y="31.8">R15</text>
<text x="109.6" y="34.9">1042P</text>
<text x="109.6" y="31.7">BATT</text>
<text x="161.3" y="33.8">R25</text>
<text x="161.3" y="37">10k</text>
<text x="212.2" y="38.8">C19</text>
<text x="21.7" y="45.9">C1</text>
<text x="29.9" y="47.6">CHG1</text>
<text x="92.4" y="47.3">5.1k</text>
<text x="92.6" y="44.1">R1</text>
<text x="211.9" y="42">1uF</text>
<text x="21.4" y="49.1">10uF</text>
<text x="30.5" y="51.1">19-217/GHC-YR1S2/3T</text>
<text x="257.6" y="58.1">BUT2</text>
<text x="235.2" y="63.1">10k 1k</text>
<text x="235.2" y="60">R20 R21</text>
<text x="257.2" y="61.2">TS-1187A-B-A-B</text>
<text x="36.9" y="70.8">AO3401A</text>
<text x="36.9" y="67.7">Q1</text>
<text x="156.8" y="77.9">AO3401A</text>
<text x="156.8" y="74.7">Q3</text>
<text x="50.8" y="83.2">SS34_C8678</text>
<text x="51.1" y="80">D1</text>
<text x="41.2" y="95.3">R18</text>
<text x="124.1" y="93.1">10k</text>
<text x="124.3" y="90">R16</text>
<text x="177" y="94.9">10k</text>
<text x="177" y="91.8">R12</text>
<text x="196.7" y="93.5">R9</text>
<text x="324.6" y="95.4">U1</text>
<text x="41.2" y="98.4">10k</text>
<text x="196.4" y="96.7">3.9k</text>
<text x="324.3" y="98.6">ESP32-C6-WROOM-1U-N4</text>
<text x="315.1" y="107.5">LCD1</text>
<text x="164.9" y="112.9">Q2</text>
<text x="287.3" y="111.8">C11</text>
<text x="290.4" y="111.4">1uF</text>
<text x="290.8" y="108.2">C9</text>
<text x="314.8" y="110.7">NHD-C12832A1Z-FSW-FBW-3V3</text>
<text x="119.8" y="119.3">Q8</text>
<text x="143.5" y="120">R4</text>
<text x="164.7" y="116.1">2N7002</text>
<text x="196.4" y="117.8">1k</text>
<text x="196.4" y="114.7">R10</text>
<text x="286.9" y="114.9">1uF</text>
<text x="287.3" y="118.8">C13</text>
<text x="290.4" y="118.5">1uF</text>
<text x="290.8" y="115.3">C12</text>
<text x="64.9" y="124.4">Q6</text>
<text x="119.8" y="122.5">AO3401A</text>
<text x="143.5" y="123.1">10k</text>
<text x="286.5" y="125.9">C15</text>
<text x="286.9" y="122">1uF</text>
<text x="290.4" y="125.5">1uF</text>
<text x="290.8" y="122.3">C14</text>
<text x="381.3" y="123.5">C18</text>
<text x="64.4" y="127.6">XC6220B331MR-G</text>
<text x="286.5" y="129">1uF</text>
<text x="381.3" y="126.7">1uF</text>
<text x="290.4" y="136.1">1uF</text>
<text x="290.8" y="132.9">C16</text>
<text x="23.5" y="141.1">C23</text>
<text x="32.7" y="142.2">KH-2.54PH90-1X2P-L13.8</text>
<text x="32.7" y="139">MEAS1</text>
<text x="37.6" y="141.1">C5</text>
<text x="95.8" y="141.1">C4</text>
<text x="111.7" y="141.1">C6</text>
<text x="125.8" y="141.1">C7</text>
<text x="210.7" y="143.2">R22</text>
<text x="290.4" y="143.2">1uF</text>
<text x="290.8" y="140">C17</text>
<text x="23.2" y="144.3">10uF</text>
<text x="37.3" y="144.3">10uF</text>
<text x="95.5" y="144.3">10uF</text>
<text x="111.4" y="144.3">10uF</text>
<text x="125.5" y="144.3">100nF</text>
<text x="210.7" y="146.3">1k</text>
<text x="223.7" y="149.4">TS-1187A-B-A-B</text>
<text x="224" y="146.3">BUT1</text>
<text x="329" y="153.7">R17</text>
<text x="35.1" y="161.1">Q7</text>
<text x="238.9" y="159">R23</text>
<text x="328.7" y="156.9">1k</text>
<text x="355.4" y="160.5">Q4</text>
<text x="35.1" y="164.3">AO3401A</text>
<text x="238.9" y="162.2">10k</text>
<text x="355.2" y="163.7">2N7002</text>
<text x="19.9" y="178.2">C24</text>
<text x="46.8" y="178.4">R3</text>
<text x="19.7" y="181.4">10uF</text>
<text x="46.5" y="181.6">1k</text>
<text x="306.5" y="191.8">1N4148W_C81598</text>
<text x="306.8" y="188.7">D3</text>
<text x="343.5" y="190.4">BUZZER1</text>
<text x="58.7" y="195">USBC1</text>
<text x="290.9" y="196">R8</text>
<text x="343.2" y="193.6">SMD-7525-3627-16</text>
<text x="58.3" y="198.2">USB3.1C16PFSMT</text>
<text x="290.7" y="199.2">1k</text>
<text x="309" y="202.7">Q5</text>
<text x="177.7" y="209.7">H7</text>
<text x="228.9" y="209.7">H1</text>
<text x="308.6" y="206">FMMT491TA</text>
<text x="368.5" y="209.8">TF1</text>
<text x="177.5" y="212.9">KH-2.54PH180-1X3P-L11.5</text>
<text x="222.9" y="214.9">27k</text>
<text x="222.9" y="211.7">R5</text>
<text x="228.6" y="212.9">KH-2.54PH180-1X3P-L11.5</text>
<text x="368.1" y="213">TF-CARD H1.8</text>
<text x="277.2" y="237.8">10uF</text>
<text x="277.5" y="234.6">C8</text>
<text x="293.1" y="237.8">10uF</text>
<text x="293.3" y="234.6">C3</text>
<text x="307.2" y="237.8">100nF</text>
<text x="307.4" y="234.6">C2</text>
<text x="221.8" y="244.7">KH-2.54PH180-1X5P-L11.5</text>
<text x="221.8" y="241.5">H2</text>
<text x="151.3" y="249.9">NUP2114UCMR6T1G</text>
<text x="151.6" y="246.7">D2</text>
<text x="18.3" y="262.5">1M</text>
<text x="18.3" y="259.3">R6</text>
<text x="28.5" y="262.5">4.7nF</text>
<text x="28.5" y="259.3">C10</text>
<text x="108.5" y="262.8">R2</text>
<text x="53.6" y="267.8">5.1k</text>
<text x="53.8" y="264.6">R7</text>
<text x="108.2" y="266.1">5.1k</text>
</g>
<g font-size="3.2" fill="#f00">
<text x="45.5" y="23.2">4</text>
<text x="50.7" y="24.6">VDD</text>
<text x="352.6" y="227.8">4</text>
<text x="356.1" y="229.6">VDD</text>
<text x="162.7" y="257.8">5</text>
<text x="157.2" y="259.6">VP</text>
</g>
<g font-size="3.2" fill="#00f">
<text x="76.5" y="23.2">3</text>
<text x="64.8" y="24.6">VBAT</text>
<text x="144.7" y="28.5">1</text>
<text x="153.7" y="28.5">2</text>
<text x="64.2" y="31.7">PROG</text>
<text x="76.5" y="30.3">5</text>
<text x="181.7" y="30.3">1</text>
<text x="190.8" y="30.3">2</text>
<text x="45.5" y="37.3">1</text>
<text x="50.7" y="38.7">STAT</text>
<text x="144.7" y="39.1">3</text>
<text x="153.7" y="39.1">4</text>
<text x="181.7" y="40.9">3</text>
<text x="190.8" y="40.9">4</text>
<text x="326.2" y="39.4" transform="rotate(-90 326.2 39.4)">29</text>
<text x="312.1" y="46.1">2</text>
<text x="315.6" y="47.9">3V3</text>
<text x="327.7" y="47.4" transform="rotate(-90 327.7 47.4)">GND</text>
<text x="331.8" y="47.9">IO2</text>
<text x="339.1" y="46.1">27</text>
<text x="312.1" y="53.2">4</text>
<text x="312.1" y="49.7">3</text>
<text x="315.6" y="51.4">EN</text>
<text x="331.8" y="51.4">IO3</text>
<text x="339.1" y="49.7">26</text>
<text x="339.1" y="53.2">25</text>
<text x="312.1" y="56.7">5</text>
<text x="315.6" y="58.5">IO5</text>
<text x="315.6" y="55">IO4</text>
<text x="328.8" y="58.5">RXD0</text>
<text x="329.1" y="55">TXD0</text>
<text x="339.1" y="56.7">24</text>
<text x="255.8" y="65.5">1</text>
<text x="264.9" y="65.5">2</text>
<text x="312.1" y="63.8">7</text>
<text x="312.1" y="60.3">6</text>
<text x="315.6" y="65.5">IO7</text>
<text x="315.6" y="62">IO6</text>
<text x="329.8" y="62">IO15</text>
<text x="333.1" y="65.5">NC</text>
<text x="339.1" y="60.3">23</text>
<text x="339.1" y="63.8">22</text>
<text x="312.1" y="70.8">9</text>
<text x="312.1" y="67.3">8</text>
<text x="315.6" y="69.1">IO0</text>
<text x="329.8" y="69.1">IO23</text>
<text x="339.1" y="67.3">21</text>
<text x="339.1" y="70.8">20</text>
<text x="255.8" y="76.1">3</text>
<text x="264.9" y="76.1">4</text>
<text x="310" y="77.9">11</text>
<text x="310" y="74.4">10</text>
<text x="315.6" y="76.1">IO8</text>
<text x="315.6" y="72.6">IO1</text>
<text x="329.8" y="72.6">IO22</text>
<text x="329.8" y="76.1">IO21</text>
<text x="339.1" y="74.4">19</text>
<text x="339.1" y="77.9">18</text>
<text x="310" y="81.4">12</text>
<text x="315.6" y="83.2">IO11</text>
<text x="315.6" y="79.7">IO10</text>
<text x="329.8" y="79.7">IO20</text>
<text x="329.8" y="83.2">IO19</text>
<text x="339.1" y="81.4">17</text>
<text x="310" y="88.5">14</text>
<text x="310" y="84.9">13</text>
<text x="315.6" y="86.7">IO12</text>
<text x="329.8" y="86.7">IO18</text>
<text x="339.1" y="84.9">16</text>
<text x="339.1" y="88.5">15</text>
<text x="315.6" y="90.2">IO13</text>
<text x="331.8" y="90.2">IO9</text>
<text x="24.6" y="136.3" transform="rotate(-90 24.6 136.3)">2</text>
<text x="28.2" y="136.3" transform="rotate(-90 28.2 136.3)">1</text>
<text x="51" y="132.6">1</text>
<text x="51" y="136.1">2</text>
<text x="54.5" y="134.3">VIN</text>
<text x="54.5" y="137.9">VSS</text>
<text x="71.2" y="134.3">VOUT</text>
<text x="81.6" y="132.6">5</text>
<text x="26.4" y="139.8" transform="rotate(-90 26.4 139.8)">2</text>
<text x="29.9" y="139.8" transform="rotate(-90 29.9 139.8)">1</text>
<text x="51" y="139.6">3</text>
<text x="54.5" y="141.4">CE</text>
<text x="75.5" y="141.4">NC</text>
<text x="81.6" y="139.6">4</text>
<text x="222.3" y="153.7">1</text>
<text x="231.4" y="153.7">2</text>
<text x="222.3" y="164.3">3</text>
<text x="231.4" y="164.3">4</text>
<text x="331.6" y="185.5">1</text>
<text x="338.6" y="183.7" transform="rotate(-90 338.6 183.7)">3</text>
<text x="331.6" y="192.5">2</text>
<text x="338.6" y="197" transform="rotate(-90 338.6 197)">4</text>
<text x="74" y="205.2" transform="rotate(-90 74 205.2)">0</text>
<text x="75.4" y="209.7" transform="rotate(-90 75.4 209.7)">0</text>
<text x="77.5" y="205.2" transform="rotate(-90 77.5 205.2)">0</text>
<text x="79" y="209.7" transform="rotate(-90 79 209.7)">0</text>
<text x="79.9" y="211.9">GND</text>
<text x="88.7" y="210.2">A12</text>
<text x="88.7" y="220.8">A9</text>
<text x="176.2" y="217.2">1</text>
<text x="176.2" y="220.8">2</text>
<text x="179.7" y="219">1</text>
<text x="227.4" y="217.2">1</text>
<text x="227.4" y="220.8">2</text>
<text x="230.9" y="219">1</text>
<text x="352.6" y="220.8">2</text>
<text x="352.6" y="217.2">1</text>
<text x="356.1" y="219">DAT2</text>
<text x="59.4" y="224.3">B5</text>
<text x="59.4" y="227.8">B6</text>
<text x="65.1" y="226.1">CC2</text>
<text x="78.3" y="222.5">VBUS</text>
<text x="78.5" y="226.1">SBU1</text>
<text x="88.7" y="227.8">A7</text>
<text x="88.7" y="224.3">A8</text>
<text x="176.2" y="224.3">3</text>
<text x="179.7" y="222.5">2</text>
<text x="179.7" y="226.1">3</text>
<text x="227.4" y="224.3">3</text>
<text x="230.9" y="222.5">2</text>
<text x="230.9" y="226.1">3</text>
<text x="352.6" y="224.3">3</text>
<text x="356.1" y="226.1">CMD</text>
<text x="356.1" y="222.5">CD/DAT3</text>
<text x="59.4" y="231.4">B7</text>
<text x="65.1" y="229.6">DP2</text>
<text x="65.1" y="233.1">DN2</text>
<text x="80.3" y="229.6">DN1</text>
<text x="80.8" y="233.1">DP1</text>
<text x="88.7" y="231.4">A6</text>
<text x="352.6" y="231.4">5</text>
<text x="356.1" y="233.1">CLK</text>
<text x="59.4" y="234.9">B8</text>
<text x="65.1" y="236.6">SBU2</text>
<text x="80.7" y="236.6">CC1</text>
<text x="88.7" y="238.4">A4</text>
<text x="88.7" y="234.9">A5</text>
<text x="352.6" y="238.4">7</text>
<text x="78.3" y="240.2">VBUS</text>
<text x="352.6" y="245.5">9</text>
<text x="352.6" y="241.9">8</text>
<text x="356.1" y="243.7">DAT1</text>
<text x="356.1" y="240.2">DAT0</text>
<text x="79.9" y="250.8">GND</text>
<text x="88.7" y="249">A1</text>
<text x="220.3" y="249">1</text>
<text x="223.8" y="250.8">1</text>
<text x="356.1" y="247.2">CD</text>
<text x="74" y="256.6" transform="rotate(-90 74 256.6)">0</text>
<text x="75.4" y="252.2" transform="rotate(-90 75.4 252.2)">0</text>
<text x="77.5" y="256.6" transform="rotate(-90 77.5 256.6)">0</text>
<text x="79" y="252.2" transform="rotate(-90 79 252.2)">0</text>
<text x="142.7" y="254.3">1</text>
<text x="142.7" y="257.8">2</text>
<text x="146.2" y="256">I/O</text>
<text x="156" y="256">I/O</text>
<text x="162.7" y="254.3">6</text>
<text x="220.3" y="252.5">2</text>
<text x="220.3" y="256">3</text>
<text x="223.8" y="254.3">2</text>
<text x="223.8" y="257.8">3</text>
<text x="142.7" y="261.3">3</text>
<text x="146.2" y="259.6">VN</text>
<text x="146.2" y="263.1">NC</text>
<text x="156.7" y="263.1">NC</text>
<text x="162.7" y="261.3">4</text>
<text x="220.3" y="259.6">4</text>
<text x="220.3" y="263.1">5</text>
<text x="223.8" y="261.3">4</text>
<text x="223.8" y="264.9">5</text>
</g>
<g font-size="3.2">
<text x="105.8" y="26.7" transform="rotate(-90 105.8 26.7)">2</text>
<text x="66.8" y="38.7">VSS</text>
<text x="76.5" y="37.3">2</text>
<text x="105.8" y="36.2" transform="rotate(-90 105.8 36.2)">1</text>
<text x="312.1" y="42.6">1</text>
<text x="315.6" y="44.4">GND</text>
<text x="330.4" y="44.4">GND</text>
<text x="339.1" y="42.6">28</text>
<text x="378" y="220.8">GND</text>
<text x="386.8" y="219">13</text>
<text x="378" y="224.3">GND</text>
<text x="386.8" y="222.5">12</text>
<text x="352.6" y="234.9">6</text>
<text x="356.1" y="236.6">VSS</text>
<text x="378" y="243.7">GND</text>
<text x="386.8" y="241.9">11</text>
<text x="386.8" y="245.5">10</text>
<text x="378" y="247.2">GND</text>
</g>
<g font-size="2.1" fill="#a54b4b">
<text x="301.5" y="114.6">1</text>
<text x="301.5" y="118.1">2</text>
<text x="310.4" y="116.3">V0</text>
<text x="310.4" y="119.9">V1</text>
<text x="323.7" y="119.9">VDD</text>
<text x="324.1" y="116.3">VSS</text>
<text x="336.1" y="114.6">11</text>
<text x="336.1" y="118.1">12</text>
<text x="301.5" y="121.6">3</text>
<text x="301.5" y="125.2">4</text>
<text x="310.4" y="123.4">V2</text>
<text x="326.1" y="123.4">SI</text>
<text x="336.1" y="121.6">13</text>
<text x="336.1" y="125.2">14</text>
<text x="301.5" y="128.7">5</text>
<text x="310.4" y="126.9">V3</text>
<text x="310.4" y="130.4">V4</text>
<text x="324.3" y="126.9">SCL</text>
<text x="325.6" y="130.4">A0</text>
<text x="336.1" y="128.7">15</text>
<text x="301.5" y="132.2">6</text>
<text x="301.5" y="135.8">7</text>
<text x="310.4" y="134">C2-</text>
<text x="310.4" y="137.5">C2+</text>
<text x="322.7" y="137.5">CS1B</text>
<text x="323.2" y="134">/RES</text>
<text x="336.1" y="132.2">16</text>
<text x="336.1" y="135.8">17</text>
<text x="301.5" y="139.3">8</text>
<text x="301.5" y="142.8">9</text>
<text x="310.4" y="141">C1+</text>
<text x="327" y="141">A</text>
<text x="336.1" y="139.3">A</text>
<text x="336.1" y="142.8">K</text>
<text x="300.1" y="146.3">10</text>
<text x="310.4" y="144.6">C1-</text>
<text x="310.4" y="148.1">VOUT</text>
<text x="327" y="144.6">K</text>
</g>
</svg>
